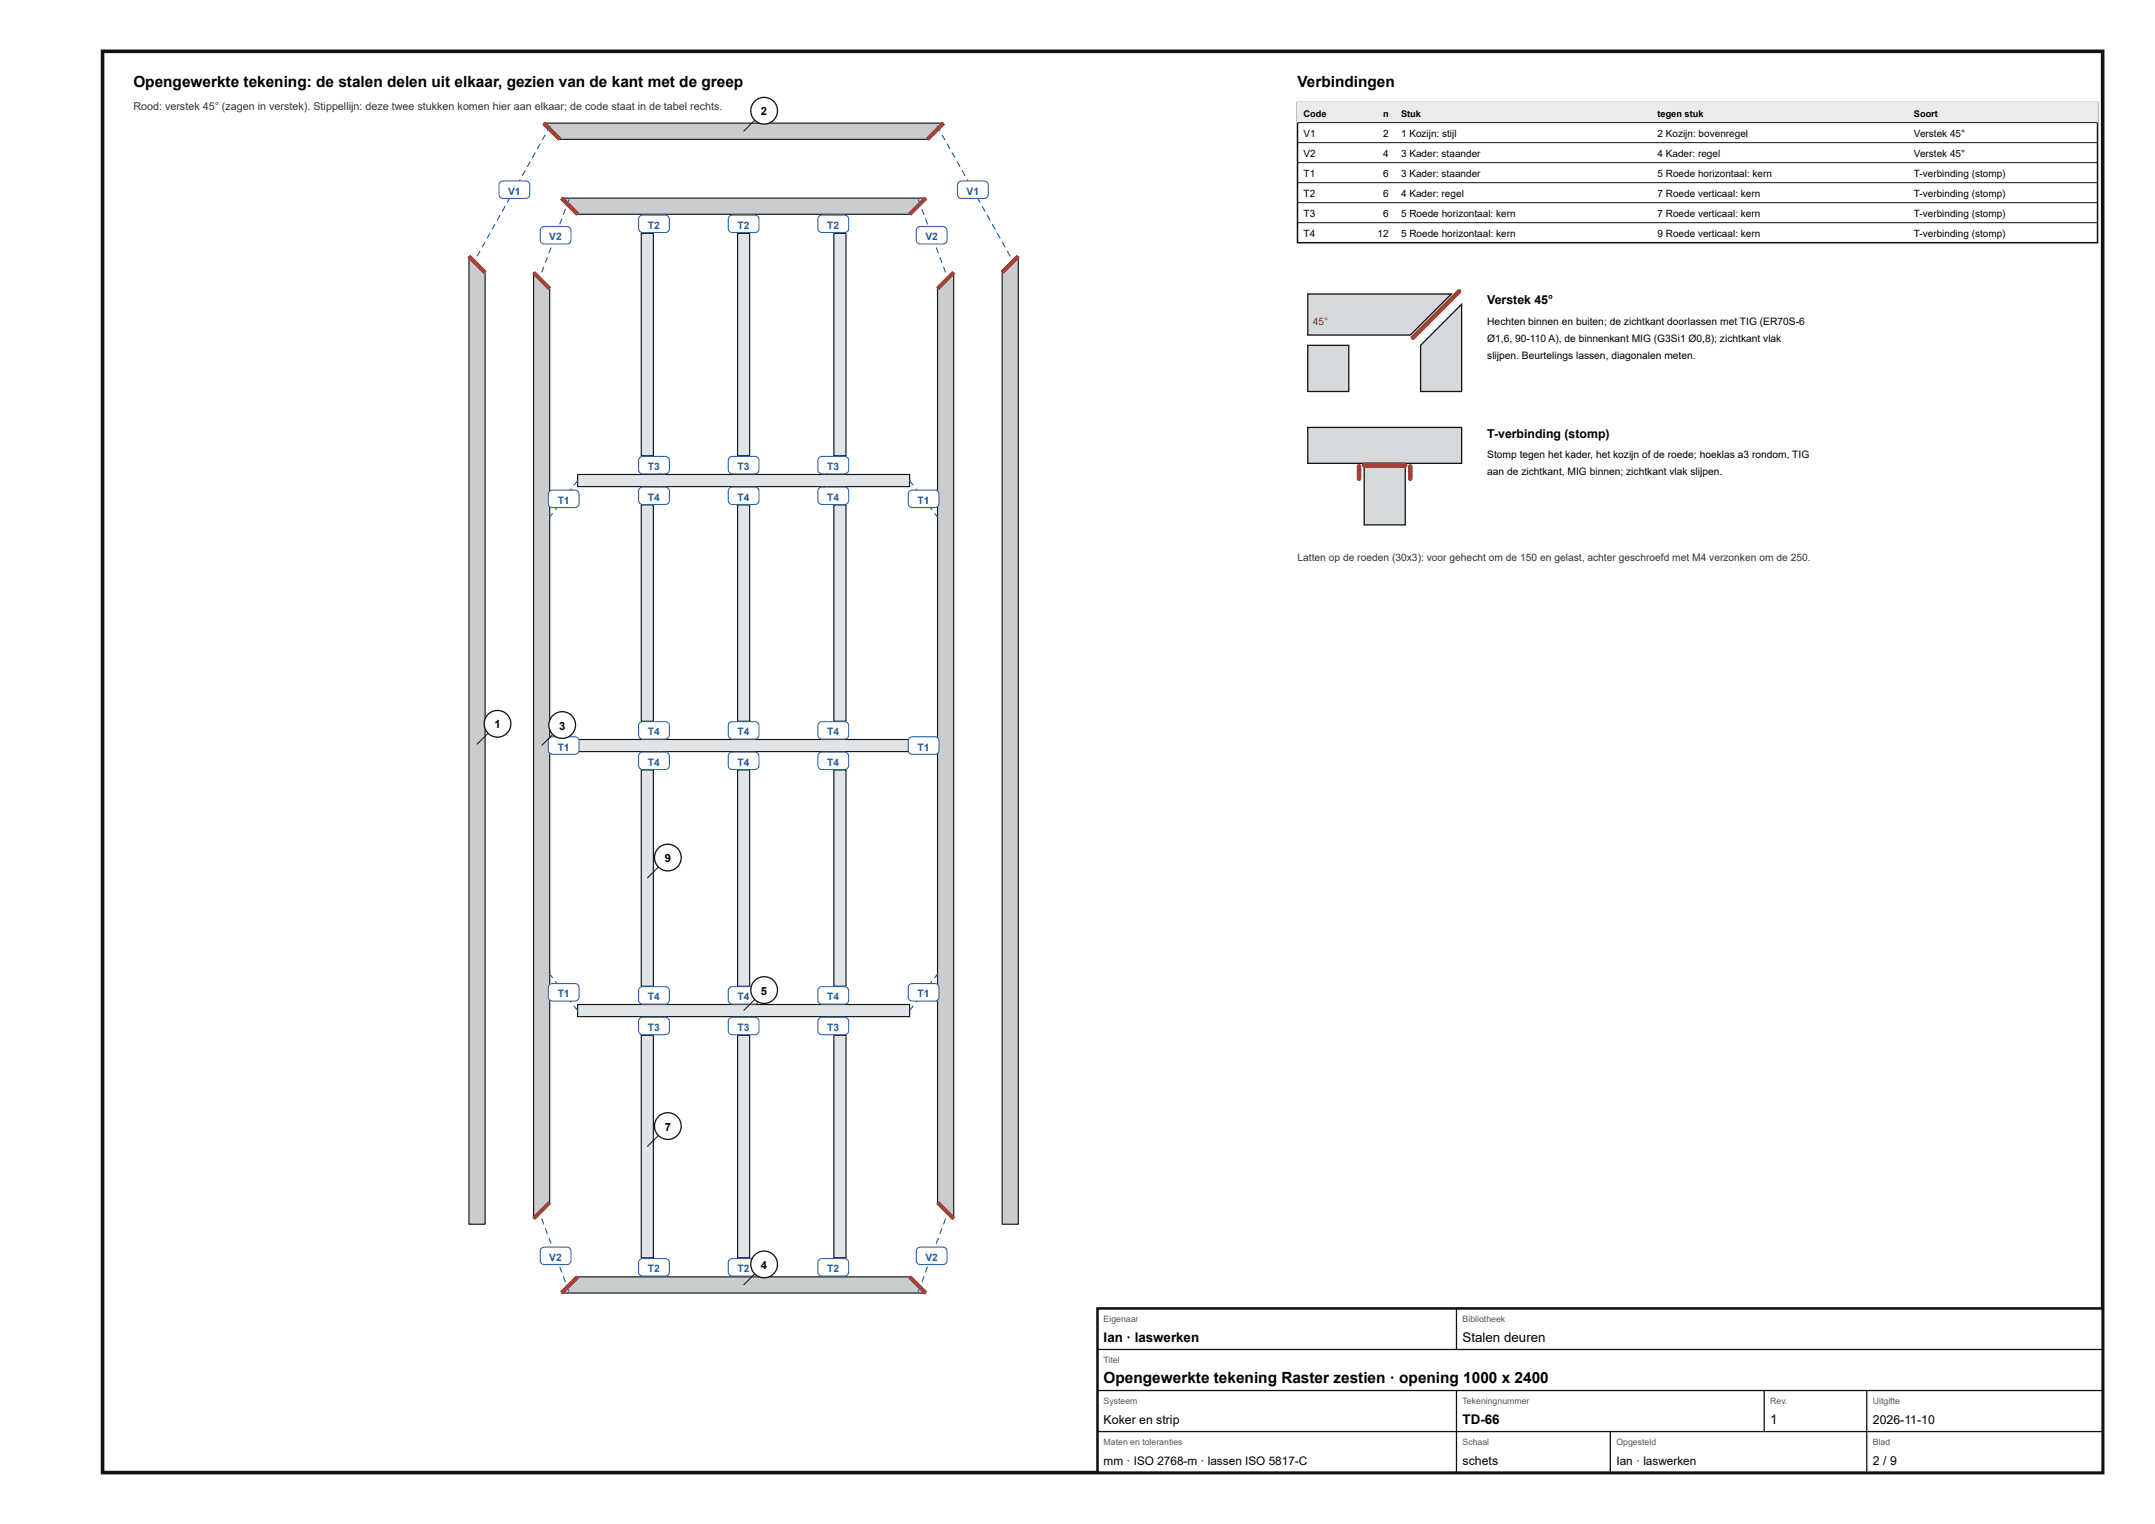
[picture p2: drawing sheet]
<svg xmlns="http://www.w3.org/2000/svg" width="420mm" height="297mm" viewBox="0 0 420 297" stroke-linecap="round" stroke-linejoin="round" font-family="sans-serif">
<path d="M20 10h390v277h-390z" fill="none" stroke="#111" stroke-width=".7" stroke-linecap="butt"/>
<path d="M91.4 50l3.2 3.1v185.5h-3.2z" fill="#c9cdd0"/>
<path d="M91.4 50l3.2 3.1v185.5h-3.2z" fill="none" stroke="#111" stroke-width=".22"/>
<path d="M91.4 50l3.2 3.1" fill="none" stroke="#c0392b" stroke-width=".8" stroke-linecap="butt"/>
<path d="M198.6 50v188.6h-3.2v-185.5z" fill="#c9cdd0"/>
<path d="M198.6 50v188.6h-3.2v-185.5z" fill="none" stroke="#111" stroke-width=".22"/>
<path d="M198.6 50l-3.2 3.1" fill="none" stroke="#c0392b" stroke-width=".8" stroke-linecap="butt"/>
<path d="M106 24h78l-3.2 3.2h-71.6z" fill="#c9cdd0"/>
<path d="M106 24h78l-3.2 3.2h-71.6z" fill="none" stroke="#111" stroke-width=".22"/>
<path d="M106 24l3.2 3.2M184 24l-3.2 3.2" fill="none" stroke="#c0392b" stroke-width=".8" stroke-linecap="butt"/>
<path d="M104 53.1l3.2 3.2v178l-3.2 3.2z" fill="#c9cdd0"/>
<path d="M104 53.1l3.2 3.2v178l-3.2 3.2z" fill="none" stroke="#111" stroke-width=".22"/>
<path d="M104 53.1l3.2 3.2M107.2 234.3l-3.2 3.2" fill="none" stroke="#c0392b" stroke-width=".8" stroke-linecap="butt"/>
<path d="M186 53.1v184.4l-3.2-3.2v-178z" fill="#c9cdd0"/>
<path d="M186 53.1v184.4l-3.2-3.2v-178z" fill="none" stroke="#111" stroke-width=".22"/>
<path d="M186 53.1l-3.2 3.2M182.8 234.3l3.2 3.2" fill="none" stroke="#c0392b" stroke-width=".8" stroke-linecap="butt"/>
<path d="M112.6 248.8h64.8l3.1 3.2h-71z" fill="#c9cdd0"/>
<path d="M112.6 248.8h64.8l3.1 3.2h-71z" fill="none" stroke="#111" stroke-width=".22"/>
<path d="M112.6 248.8l-3.1 3.2M177.4 248.8l3.1 3.2" fill="none" stroke="#c0392b" stroke-width=".8" stroke-linecap="butt"/>
<path d="M109.5 38.6h71l-3.1 3.2h-64.8z" fill="#c9cdd0"/>
<path d="M109.5 38.6h71l-3.1 3.2h-64.8z" fill="none" stroke="#111" stroke-width=".22"/>
<path d="M109.5 38.6l3.1 3.2M180.5 38.6l-3.1 3.2" fill="none" stroke="#c0392b" stroke-width=".8" stroke-linecap="butt"/>
<path d="M112.6 195.8h64.8v2.3h-64.8z" fill="#e2e5e7"/>
<path d="M112.6 195.8h64.8v2.3h-64.8z" fill="none" stroke="#111" stroke-width=".22"/>
<path d="M112.6 144.1h64.8v2.4h-64.8z" fill="#e2e5e7"/>
<path d="M112.6 144.1h64.8v2.4h-64.8z" fill="none" stroke="#111" stroke-width=".22"/>
<path d="M112.6 92.5h64.8v2.3h-64.8z" fill="#e2e5e7"/>
<path d="M112.6 92.5h64.8v2.3h-64.8z" fill="none" stroke="#111" stroke-width=".22"/>
<path d="M125 201.8h2.4v43.3h-2.4z" fill="#e2e5e7"/>
<path d="M125 201.8h2.4v43.3h-2.4z" fill="none" stroke="#111" stroke-width=".22"/>
<path d="M143.8 201.8h2.4v43.3h-2.4z" fill="#e2e5e7"/>
<path d="M143.8 201.8h2.4v43.3h-2.4z" fill="none" stroke="#111" stroke-width=".22"/>
<path d="M162.6 201.8h2.4v43.3h-2.4z" fill="#e2e5e7"/>
<path d="M162.6 201.8h2.4v43.3h-2.4z" fill="none" stroke="#111" stroke-width=".22"/>
<path d="M125 150h2.4v42.2h-2.4z" fill="#e2e5e7"/>
<path d="M125 150h2.4v42.2h-2.4z" fill="none" stroke="#111" stroke-width=".22"/>
<path d="M143.8 150h2.4v42.2h-2.4z" fill="#e2e5e7"/>
<path d="M143.8 150h2.4v42.2h-2.4z" fill="none" stroke="#111" stroke-width=".22"/>
<path d="M162.6 150h2.4v42.2h-2.4z" fill="#e2e5e7"/>
<path d="M162.6 150h2.4v42.2h-2.4z" fill="none" stroke="#111" stroke-width=".22"/>
<path d="M125 98.4h2.4v42.2h-2.4z" fill="#e2e5e7"/>
<path d="M125 98.4h2.4v42.2h-2.4z" fill="none" stroke="#111" stroke-width=".22"/>
<path d="M143.8 98.4h2.4v42.2h-2.4z" fill="#e2e5e7"/>
<path d="M143.8 98.4h2.4v42.2h-2.4z" fill="none" stroke="#111" stroke-width=".22"/>
<path d="M162.6 98.4h2.4v42.2h-2.4z" fill="#e2e5e7"/>
<path d="M162.6 98.4h2.4v42.2h-2.4z" fill="none" stroke="#111" stroke-width=".22"/>
<path d="M125 45.5h2.4v43.3h-2.4z" fill="#e2e5e7"/>
<path d="M125 45.5h2.4v43.3h-2.4z" fill="none" stroke="#111" stroke-width=".22"/>
<path d="M143.8 45.5h2.4v43.3h-2.4z" fill="#e2e5e7"/>
<path d="M143.8 45.5h2.4v43.3h-2.4z" fill="none" stroke="#111" stroke-width=".22"/>
<path d="M162.6 45.5h2.4v43.3h-2.4z" fill="#e2e5e7"/>
<path d="M162.6 45.5h2.4v43.3h-2.4z" fill="none" stroke="#111" stroke-width=".22"/>
<path d="M93.5 48.9l.2 .1-.6 1-.2-.1zM94.5 47.1l.2 .1-.6 1.1-.2-.1zM95.5 45.4l.2 .1-.6 1-.2-.1zM96.4 43.6l.2 .1-.6 1.1-.1-.1zM97.4 41.9l.2 .1-.6 1-.2-.1zM98.4 40.1l.2 .1-.6 1.1-.2-.1zM99.4 38.4l.2 .1-.6 1-.2-.1zM100.4 36.6l.2 .2-.6 1-.2-.1zM101.3 34.9l.2 .1-.6 1.1-.1-.2zM102.3 33.2l.2 .1-.6 1-.2-.1zM103.3 31.4l.2 .1-.6 1.1-.2-.1zM104.3 29.7l.2 .1-.6 1-.2-.1zM105.3 27.9l.1 .1-.5 1.1-.2-.1zM106.2 26.2l.2 .1-.6 1-.2-.1zM107.2 24.4l.2 .1-.6 1.1-.2-.1z" fill="#1f5fa8"/>
<path d="M97.5 35.5l.6-.2h4.4a.8 .8 0 0 1 .8 .8v1.8a.8 .8 0 0 1-.8 .8h-4.4a.8 .8 0 0 1-.8-.8v-2z" fill="#fff"/>
<path d="M97.5 35.5l.6-.2h4.4a.8 .8 0 0 1 .8 .8v1.8a.8 .8 0 0 1-.8 .8h-4.4a.8 .8 0 0 1-.8-.8v-2z" fill="none" stroke="#1f5fa8" stroke-width=".2"/>
<path d="M196.3 49l.2-.1 .6 1-.2 .1zM195.3 47.2l.2-.1 .6 1.1-.2 .1zM194.3 45.5l.2-.1 .6 1-.2 .1zM193.4 43.7l.2-.1 .5 1.1-.1 .1zM192.4 42l.2-.1 .6 1-.2 .1zM191.4 40.2l.2-.1 .6 1.1-.2 .1zM190.4 38.5l.2-.1 .6 1-.2 .1zM189.4 36.8l.2-.2 .6 1.1-.2 .1zM188.5 35l.2-.1 .5 1-.1 .2zM187.5 33.3l.2-.1 .6 1-.2 .1zM186.5 31.5l.2-.1 .6 1.1-.2 .1zM185.5 29.8l.2-.1 .6 1-.2 .1zM184.5 28l.2-.1 .6 1.1-.2 .1zM183.6 26.3l.2-.1 .5 1-.1 .1zM182.6 24.5l.2-.1 .6 1.1-.2 .1z" fill="#1f5fa8"/>
<path d="M186.9 35.5l.6-.2h4.4a.8 .8 0 0 1 .8 .8v1.8a.8 .8 0 0 1-.8 .8h-4.4a.8 .8 0 0 1-.8-.8v-2z" fill="#fff"/>
<path d="M186.9 35.5l.6-.2h4.4a.8 .8 0 0 1 .8 .8v1.8a.8 .8 0 0 1-.8 .8h-4.4a.8 .8 0 0 1-.8-.8v-2z" fill="none" stroke="#1f5fa8" stroke-width=".2"/>
<path d="M105.5 237.5h.2l.4 1.1-.2 .1zM106.2 239.4l.2-.1 .4 1.2h-.2zM106.9 241.3l.2-.1 .4 1.1-.2 .1zM107.6 243.2l.2-.1 .4 1.1-.2 .1zM108.3 245h.2l.4 1.1-.2 .1zM109 246.9l.2-.1 .5 1.1-.3 .1zM109.7 248.8l.2-.1 .5 1.1-.3 .1zM110.4 250.6h.2l.5 1.1-.3 .1z" fill="#1f5fa8"/>
<path d="M105.6 243.3l.5-.3h4.4a.8 .8 0 0 1 .8 .8v1.8a.8 .8 0 0 1-.8 .8h-4.4a.8 .8 0 0 1-.8-.8l.1-1.9z" fill="#fff"/>
<path d="M105.6 243.3l.5-.3h4.4a.8 .8 0 0 1 .8 .8v1.8a.8 .8 0 0 1-.8 .8h-4.4a.8 .8 0 0 1-.8-.8l.1-1.9z" fill="none" stroke="#1f5fa8" stroke-width=".2"/>
<path d="M105.9 51.9l.2 .1-.4 1.1h-.2zM106.6 50.1h.2l-.4 1.2-.2-.1zM107.3 48.2l.2 .1-.4 1.1-.2-.1zM108 46.3l.2 .1-.4 1.1-.2-.1zM108.7 44.4l.3 .1-.5 1.1h-.2zM109.4 42.6l.3 .1-.5 1.1-.2-.1zM110.1 40.7l.3 .1-.5 1.1-.2-.1zM110.9 38.8l.2 .1-.5 1.1h-.2z" fill="#1f5fa8"/>
<path d="M105.6 44.4l.5-.2h4.4a.8 .8 0 0 1 .8 .8v1.8a.8 .8 0 0 1-.8 .8h-4.4a.8 .8 0 0 1-.8-.8l.1-2z" fill="#fff"/>
<path d="M105.6 44.4l.5-.2h4.4a.8 .8 0 0 1 .8 .8v1.8a.8 .8 0 0 1-.8 .8h-4.4a.8 .8 0 0 1-.8-.8l.1-2z" fill="none" stroke="#1f5fa8" stroke-width=".2"/>
<path d="M184.3 237.5h.2l-.4 1.2-.2-.1zM183.6 239.3l.2 .1-.4 1.1h-.2zM182.9 241.2l.2 .1-.4 1.1-.2-.1zM182.2 243.1l.2 .1-.4 1.1-.2-.1zM181.5 245h.2l-.4 1.2-.3-.1zM180.8 246.8l.2 .1-.4 1.1-.3-.1zM180.1 248.7l.2 .1-.4 1.1-.3-.1zM179.4 250.6h.2l-.4 1.2-.3-.1z" fill="#1f5fa8"/>
<path d="M178.9 243.3l.6-.3h4.4a.8 .8 0 0 1 .8 .8v1.8a.8 .8 0 0 1-.8 .8h-4.4a.8 .8 0 0 1-.8-.8v-1.9z" fill="#fff"/>
<path d="M178.9 243.3l.6-.3h4.4a.8 .8 0 0 1 .8 .8v1.8a.8 .8 0 0 1-.8 .8h-4.4a.8 .8 0 0 1-.8-.8v-1.9z" fill="none" stroke="#1f5fa8" stroke-width=".2"/>
<path d="M183.9 52l.2-.1 .4 1.2h-.2zM183.2 50.1h.2l.4 1.1-.2 .1zM182.5 48.3l.2-.1 .4 1.1-.2 .1zM181.7 46.4l.3-.1 .4 1.1-.2 .1zM181 44.5l.3-.1 .4 1.2h-.2zM180.3 42.7l.3-.1 .4 1.1-.2 .1zM179.6 40.8l.2-.1 .5 1.1-.2 .1zM178.9 38.9l.2-.1 .5 1.2h-.2z" fill="#1f5fa8"/>
<path d="M178.9 44.4l.6-.2h4.4a.8 .8 0 0 1 .8 .8v1.8a.8 .8 0 0 1-.8 .8h-4.4a.8 .8 0 0 1-.8-.8v-2z" fill="#fff"/>
<path d="M178.9 44.4l.6-.2h4.4a.8 .8 0 0 1 .8 .8v1.8a.8 .8 0 0 1-.8 .8h-4.4a.8 .8 0 0 1-.8-.8v-2z" fill="none" stroke="#1f5fa8" stroke-width=".2"/>
<path d="M111.8 196.1l.2-.2 .7 1-.2 .1zM110.6 194.5l.2-.2 .7 1-.2 .1zM109.4 192.9l.2-.1 .7 .9-.2 .1zM108.2 191.3l.1-.1 .8 .9-.2 .1zM107.1 189.9l.2-.1 .6 .7-.2 .2z" fill="#1f5fa8"/>
<path d="M107.1 191.9l.6-.2h4.4a.8 .8 0 0 1 .8 .8v1.8a.8 .8 0 0 1-.8 .8h-4.4a.8 .8 0 0 1-.8-.8v-2z" fill="#fff"/>
<path d="M107.1 191.9l.6-.2h4.4a.8 .8 0 0 1 .8 .8v1.8a.8 .8 0 0 1-.8 .8h-4.4a.8 .8 0 0 1-.8-.8v-2z" fill="none" stroke="#1f5fa8" stroke-width=".2"/>
<path d="M178 195.9l.2 .2-.7 .9-.2-.1zM179.2 194.3l.2 .2-.7 .9-.2-.1zM180.4 192.8l.2 .1-.7 .9-.2-.1zM181.7 191.2l.1 .1-.7 .9-.2-.1zM182.7 189.8l.2 .1-.6 .8-.2-.2z" fill="#1f5fa8"/>
<path d="M177.3 191.9l.6-.2h4.4a.8 .8 0 0 1 .8 .8v1.8a.8 .8 0 0 1-.8 .8h-4.4a.8 .8 0 0 1-.8-.8v-2z" fill="#fff"/>
<path d="M177.3 191.9l.6-.2h4.4a.8 .8 0 0 1 .8 .8v1.8a.8 .8 0 0 1-.8 .8h-4.4a.8 .8 0 0 1-.8-.8v-2z" fill="none" stroke="#1f5fa8" stroke-width=".2"/>
<path d="M111.4 145.2h1.2v.2h-1.2zM109.4 145.2h1.2v.2h-1.2zM107.4 145.2h1.2v.2h-1.2z" fill="#1f5fa8"/>
<path d="M107.1 143.8l.6-.2h4.4a.8 .8 0 0 1 .8 .8v1.8a.8 .8 0 0 1-.8 .8h-4.4a.8 .8 0 0 1-.8-.8v-2z" fill="#fff"/>
<path d="M107.1 143.8l.6-.2h4.4a.8 .8 0 0 1 .8 .8v1.8a.8 .8 0 0 1-.8 .8h-4.4a.8 .8 0 0 1-.8-.8v-2z" fill="none" stroke="#1f5fa8" stroke-width=".2"/>
<path d="M177.4 145.2h1.2v.2h-1.2zM179.4 145.2h1.2v.2h-1.2zM181.4 145.2h1.2v.2h-1.2z" fill="#1f5fa8"/>
<path d="M177.3 143.8l.6-.2h4.4a.8 .8 0 0 1 .8 .8v1.8a.8 .8 0 0 1-.8 .8h-4.4a.8 .8 0 0 1-.8-.8v-2z" fill="#fff"/>
<path d="M177.3 143.8l.6-.2h4.4a.8 .8 0 0 1 .8 .8v1.8a.8 .8 0 0 1-.8 .8h-4.4a.8 .8 0 0 1-.8-.8v-2z" fill="none" stroke="#1f5fa8" stroke-width=".2"/>
<path d="M112.5 93.6l.2 .1-.7 1-.2-.2zM111.3 95.2l.2 .1-.7 1-.2-.2zM110.1 96.8l.2 .1-.7 1-.2-.2zM108.9 98.4l.2 .1-.8 .9-.1-.1zM107.7 99.9l.2 .2-.6 .7-.2-.1z" fill="#1f5fa8"/>
<path d="M107.1 95.8l.6-.3h4.4a.8 .8 0 0 1 .8 .8v1.8a.8 .8 0 0 1-.8 .8h-4.4a.8 .8 0 0 1-.8-.8v-1.9z" fill="#fff"/>
<path d="M107.1 95.8l.6-.3h4.4a.8 .8 0 0 1 .8 .8v1.8a.8 .8 0 0 1-.8 .8h-4.4a.8 .8 0 0 1-.8-.8v-1.9z" fill="none" stroke="#1f5fa8" stroke-width=".2"/>
<path d="M177.3 93.7l.2-.1 .7 .9-.2 .2zM178.5 95.3l.2-.1 .7 .9-.2 .2zM179.7 96.9l.2-.1 .7 .9-.2 .2zM180.9 98.5l.2-.1 .7 .9-.1 .1zM182.1 100.1l.2-.2 .6 .8-.2 .1z" fill="#1f5fa8"/>
<path d="M177.3 95.8l.6-.3h4.4a.8 .8 0 0 1 .8 .8v1.8a.8 .8 0 0 1-.8 .8h-4.4a.8 .8 0 0 1-.8-.8v-1.9z" fill="#fff"/>
<path d="M177.3 95.8l.6-.3h4.4a.8 .8 0 0 1 .8 .8v1.8a.8 .8 0 0 1-.8 .8h-4.4a.8 .8 0 0 1-.8-.8v-1.9z" fill="none" stroke="#1f5fa8" stroke-width=".2"/>
<path d="M126.1 245.2l.2-.1 .7 1-.2 .1zM127.3 246.8l.2-.1 .6 1-.1 .1zM128.4 248.5l.2-.2 .3 .5-.2 .1z" fill="#1f5fa8"/>
<path d="M124.8 245.5l.5-.2h4.4a.8 .8 0 0 1 .8 .8v1.8a.8 .8 0 0 1-.8 .8h-4.4a.8 .8 0 0 1-.8-.8v-2z" fill="#fff"/>
<path d="M124.8 245.5l.5-.2h4.4a.8 .8 0 0 1 .8 .8v1.8a.8 .8 0 0 1-.8 .8h-4.4a.8 .8 0 0 1-.8-.8v-2z" fill="none" stroke="#1f5fa8" stroke-width=".2"/>
<path d="M126.8 200.7l.2 .2-.7 1-.2-.2zM128 199.1l.2 .1-.7 1-.2-.1zM128.7 198.1l.2 .1-.3 .4-.2-.1z" fill="#1f5fa8"/>
<path d="M124.8 198.5l.5-.2h4.4a.8 .8 0 0 1 .8 .8v1.8a.8 .8 0 0 1-.8 .8h-4.4a.8 .8 0 0 1-.8-.8v-2z" fill="#fff"/>
<path d="M124.8 198.5l.5-.2h4.4a.8 .8 0 0 1 .8 .8v1.8a.8 .8 0 0 1-.8 .8h-4.4a.8 .8 0 0 1-.8-.8v-2z" fill="none" stroke="#1f5fa8" stroke-width=".2"/>
<path d="M144.9 245.1h.2v1.2h-.2zM144.9 247.1h.2v1.2h-.2z" fill="#1f5fa8"/>
<path d="M142.2 245.5l.6-.2h4.4a.8 .8 0 0 1 .8 .8v1.8a.8 .8 0 0 1-.8 .8h-4.4a.8 .8 0 0 1-.8-.8v-2z" fill="#fff"/>
<path d="M142.2 245.5l.6-.2h4.4a.8 .8 0 0 1 .8 .8v1.8a.8 .8 0 0 1-.8 .8h-4.4a.8 .8 0 0 1-.8-.8v-2z" fill="none" stroke="#1f5fa8" stroke-width=".2"/>
<path d="M144.9 200.6h.2v1.2h-.2zM144.9 198.6h.2v1.2h-.2z" fill="#1f5fa8"/>
<path d="M142.2 198.5l.6-.2h4.4a.8 .8 0 0 1 .8 .8v1.8a.8 .8 0 0 1-.8 .8h-4.4a.8 .8 0 0 1-.8-.8v-2z" fill="#fff"/>
<path d="M142.2 198.5l.6-.2h4.4a.8 .8 0 0 1 .8 .8v1.8a.8 .8 0 0 1-.8 .8h-4.4a.8 .8 0 0 1-.8-.8v-2z" fill="none" stroke="#1f5fa8" stroke-width=".2"/>
<path d="M163.7 245.1l.2 .1-.7 1-.2-.1zM162.5 246.7l.2 .1-.7 1-.1-.1zM161.4 248.3l.2 .2-.3 .4-.2-.1z" fill="#1f5fa8"/>
<path d="M159.7 245.5l.6-.2h4.4a.8 .8 0 0 1 .8 .8v1.8a.8 .8 0 0 1-.8 .8h-4.4a.8 .8 0 0 1-.8-.8v-2z" fill="#fff"/>
<path d="M159.7 245.5l.6-.2h4.4a.8 .8 0 0 1 .8 .8v1.8a.8 .8 0 0 1-.8 .8h-4.4a.8 .8 0 0 1-.8-.8v-2z" fill="none" stroke="#1f5fa8" stroke-width=".2"/>
<path d="M163 200.9l.2-.2 .7 1-.2 .2zM161.8 199.2l.2-.1 .7 1-.2 .1zM161.1 198.2l.2-.1 .3 .4-.2 .1z" fill="#1f5fa8"/>
<path d="M159.7 198.5l.6-.2h4.4a.8 .8 0 0 1 .8 .8v1.8a.8 .8 0 0 1-.8 .8h-4.4a.8 .8 0 0 1-.8-.8v-2z" fill="#fff"/>
<path d="M159.7 198.5l.6-.2h4.4a.8 .8 0 0 1 .8 .8v1.8a.8 .8 0 0 1-.8 .8h-4.4a.8 .8 0 0 1-.8-.8v-2z" fill="none" stroke="#1f5fa8" stroke-width=".2"/>
<path d="M126.1 192.3l.2-.2 .7 1-.2 .1zM127.3 193.9l.2-.1 .7 .9-.2 .2zM128.5 195.5l.2-.1 .2 .3-.2 .1z" fill="#1f5fa8"/>
<path d="M124.8 192.5l.5-.2h4.4a.8 .8 0 0 1 .8 .8v1.8a.8 .8 0 0 1-.8 .8h-4.4a.8 .8 0 0 1-.8-.8v-2z" fill="#fff"/>
<path d="M124.8 192.5l.5-.2h4.4a.8 .8 0 0 1 .8 .8v1.8a.8 .8 0 0 1-.8 .8h-4.4a.8 .8 0 0 1-.8-.8v-2z" fill="none" stroke="#1f5fa8" stroke-width=".2"/>
<path d="M126.8 149l.2 .1-.7 1-.2-.1zM128 147.4l.2 .1-.7 1-.2-.1zM128.7 146.4l.2 .1-.2 .4-.2-.2z" fill="#1f5fa8"/>
<path d="M124.8 146.8l.5-.2h4.4a.8 .8 0 0 1 .8 .8v1.8a.8 .8 0 0 1-.8 .8h-4.4a.8 .8 0 0 1-.8-.8v-2z" fill="#fff"/>
<path d="M124.8 146.8l.5-.2h4.4a.8 .8 0 0 1 .8 .8v1.8a.8 .8 0 0 1-.8 .8h-4.4a.8 .8 0 0 1-.8-.8v-2z" fill="none" stroke="#1f5fa8" stroke-width=".2"/>
<path d="M144.9 192.2h.2v1.2h-.2zM144.9 194.2h.2v1.2h-.2z" fill="#1f5fa8"/>
<path d="M142.2 192.5l.6-.2h4.4a.8 .8 0 0 1 .8 .8v1.8a.8 .8 0 0 1-.8 .8h-4.4a.8 .8 0 0 1-.8-.8v-2z" fill="#fff"/>
<path d="M142.2 192.5l.6-.2h4.4a.8 .8 0 0 1 .8 .8v1.8a.8 .8 0 0 1-.8 .8h-4.4a.8 .8 0 0 1-.8-.8v-2z" fill="none" stroke="#1f5fa8" stroke-width=".2"/>
<path d="M144.9 148.8h.2v1.2h-.2zM144.9 146.8h.2v1.2h-.2z" fill="#1f5fa8"/>
<path d="M142.2 146.8l.6-.2h4.4a.8 .8 0 0 1 .8 .8v1.8a.8 .8 0 0 1-.8 .8h-4.4a.8 .8 0 0 1-.8-.8v-2z" fill="#fff"/>
<path d="M142.2 146.8l.6-.2h4.4a.8 .8 0 0 1 .8 .8v1.8a.8 .8 0 0 1-.8 .8h-4.4a.8 .8 0 0 1-.8-.8v-2z" fill="none" stroke="#1f5fa8" stroke-width=".2"/>
<path d="M163.7 192.1l.2 .2-.7 .9-.2-.1zM162.5 193.8l.2 .1-.7 1-.2-.2zM161.3 195.4l.2 .1-.2 .3-.2-.1z" fill="#1f5fa8"/>
<path d="M159.7 192.5l.6-.2h4.4a.8 .8 0 0 1 .8 .8v1.8a.8 .8 0 0 1-.8 .8h-4.4a.8 .8 0 0 1-.8-.8v-2z" fill="#fff"/>
<path d="M159.7 192.5l.6-.2h4.4a.8 .8 0 0 1 .8 .8v1.8a.8 .8 0 0 1-.8 .8h-4.4a.8 .8 0 0 1-.8-.8v-2z" fill="none" stroke="#1f5fa8" stroke-width=".2"/>
<path d="M163 149.1l.2-.1 .7 1-.2 .1zM161.8 147.5l.2-.1 .7 1-.2 .1zM161.1 146.5l.2-.1 .2 .3-.2 .2z" fill="#1f5fa8"/>
<path d="M159.7 146.8l.6-.2h4.4a.8 .8 0 0 1 .8 .8v1.8a.8 .8 0 0 1-.8 .8h-4.4a.8 .8 0 0 1-.8-.8v-2z" fill="#fff"/>
<path d="M159.7 146.8l.6-.2h4.4a.8 .8 0 0 1 .8 .8v1.8a.8 .8 0 0 1-.8 .8h-4.4a.8 .8 0 0 1-.8-.8v-2z" fill="none" stroke="#1f5fa8" stroke-width=".2"/>
<path d="M126.1 140.6l.2-.1 .7 1-.2 .1zM127.3 142.2l.2-.1 .7 1-.2 .1zM128.5 143.9l.2-.2 .2 .4-.2 .1z" fill="#1f5fa8"/>
<path d="M124.8 140.9l.5-.3h4.4a.8 .8 0 0 1 .8 .8v1.8a.8 .8 0 0 1-.8 .8h-4.4a.8 .8 0 0 1-.8-.8v-1.9z" fill="#fff"/>
<path d="M124.8 140.9l.5-.3h4.4a.8 .8 0 0 1 .8 .8v1.8a.8 .8 0 0 1-.8 .8h-4.4a.8 .8 0 0 1-.8-.8v-1.9z" fill="none" stroke="#1f5fa8" stroke-width=".2"/>
<path d="M126.8 97.4l.2 .1-.7 1-.2-.2zM128 95.7l.2 .2-.7 .9-.2-.1zM128.7 94.8l.2 .1-.2 .3-.2-.1z" fill="#1f5fa8"/>
<path d="M124.8 95.2l.5-.3h4.4a.8 .8 0 0 1 .8 .8v1.8a.8 .8 0 0 1-.8 .8h-4.4a.8 .8 0 0 1-.8-.8v-1.9z" fill="#fff"/>
<path d="M124.8 95.2l.5-.3h4.4a.8 .8 0 0 1 .8 .8v1.8a.8 .8 0 0 1-.8 .8h-4.4a.8 .8 0 0 1-.8-.8v-1.9z" fill="none" stroke="#1f5fa8" stroke-width=".2"/>
<path d="M144.9 140.6h.2v1.2h-.2zM144.9 142.6h.2v1.2h-.2z" fill="#1f5fa8"/>
<path d="M142.2 140.9l.6-.3h4.4a.8 .8 0 0 1 .8 .8v1.8a.8 .8 0 0 1-.8 .8h-4.4a.8 .8 0 0 1-.8-.8v-1.9z" fill="#fff"/>
<path d="M142.2 140.9l.6-.3h4.4a.8 .8 0 0 1 .8 .8v1.8a.8 .8 0 0 1-.8 .8h-4.4a.8 .8 0 0 1-.8-.8v-1.9z" fill="none" stroke="#1f5fa8" stroke-width=".2"/>
<path d="M144.9 97.2h.2v1.2h-.2zM144.9 95.2h.2v1.2h-.2z" fill="#1f5fa8"/>
<path d="M142.2 95.2l.6-.3h4.4a.8 .8 0 0 1 .8 .8v1.8a.8 .8 0 0 1-.8 .8h-4.4a.8 .8 0 0 1-.8-.8v-1.9z" fill="#fff"/>
<path d="M142.2 95.2l.6-.3h4.4a.8 .8 0 0 1 .8 .8v1.8a.8 .8 0 0 1-.8 .8h-4.4a.8 .8 0 0 1-.8-.8v-1.9z" fill="none" stroke="#1f5fa8" stroke-width=".2"/>
<path d="M163.7 140.5l.2 .1-.7 1-.2-.1zM162.5 142.1l.2 .1-.7 1-.2-.1zM161.3 143.7l.2 .2-.2 .3-.2-.1z" fill="#1f5fa8"/>
<path d="M159.7 140.9l.6-.3h4.4a.8 .8 0 0 1 .8 .8v1.8a.8 .8 0 0 1-.8 .8h-4.4a.8 .8 0 0 1-.8-.8v-1.9z" fill="#fff"/>
<path d="M159.7 140.9l.6-.3h4.4a.8 .8 0 0 1 .8 .8v1.8a.8 .8 0 0 1-.8 .8h-4.4a.8 .8 0 0 1-.8-.8v-1.9z" fill="none" stroke="#1f5fa8" stroke-width=".2"/>
<path d="M163 97.5l.2-.1 .7 .9-.2 .2zM161.8 95.9l.2-.2 .7 1-.2 .1zM161.1 94.9l.2-.1 .2 .3-.2 .1z" fill="#1f5fa8"/>
<path d="M159.7 95.2l.6-.3h4.4a.8 .8 0 0 1 .8 .8v1.8a.8 .8 0 0 1-.8 .8h-4.4a.8 .8 0 0 1-.8-.8v-1.9z" fill="#fff"/>
<path d="M159.7 95.2l.6-.3h4.4a.8 .8 0 0 1 .8 .8v1.8a.8 .8 0 0 1-.8 .8h-4.4a.8 .8 0 0 1-.8-.8v-1.9z" fill="none" stroke="#1f5fa8" stroke-width=".2"/>
<path d="M126.1 88.9l.2-.1 .7 .9-.2 .2zM127.3 90.5l.2-.1 .7 1-.2 .1zM128.4 92.1l.2-.1 .3 .4-.2 .1z" fill="#1f5fa8"/>
<path d="M124.8 89.2l.5-.3h4.4a.8 .8 0 0 1 .8 .8v1.8a.8 .8 0 0 1-.8 .8h-4.4a.8 .8 0 0 1-.8-.8v-1.9z" fill="#fff"/>
<path d="M124.8 89.2l.5-.3h4.4a.8 .8 0 0 1 .8 .8v1.8a.8 .8 0 0 1-.8 .8h-4.4a.8 .8 0 0 1-.8-.8v-1.9z" fill="none" stroke="#1f5fa8" stroke-width=".2"/>
<path d="M126.8 44.4l.2 .2-.7 .9-.2-.1zM128 42.8l.1 .1-.6 1-.2-.1zM128.7 41.7l.2 .1-.3 .5-.2-.2z" fill="#1f5fa8"/>
<path d="M124.8 42.2l.5-.3h4.4a.8 .8 0 0 1 .8 .8v1.8a.8 .8 0 0 1-.8 .8h-4.4a.8 .8 0 0 1-.8-.8v-1.9z" fill="#fff"/>
<path d="M124.8 42.2l.5-.3h4.4a.8 .8 0 0 1 .8 .8v1.8a.8 .8 0 0 1-.8 .8h-4.4a.8 .8 0 0 1-.8-.8v-1.9z" fill="none" stroke="#1f5fa8" stroke-width=".2"/>
<path d="M144.9 88.8h.2v1.2h-.2zM144.9 90.8h.2v1.2h-.2z" fill="#1f5fa8"/>
<path d="M142.2 89.2l.6-.3h4.4a.8 .8 0 0 1 .8 .8v1.8a.8 .8 0 0 1-.8 .8h-4.4a.8 .8 0 0 1-.8-.8v-1.9z" fill="#fff"/>
<path d="M142.2 89.2l.6-.3h4.4a.8 .8 0 0 1 .8 .8v1.8a.8 .8 0 0 1-.8 .8h-4.4a.8 .8 0 0 1-.8-.8v-1.9z" fill="none" stroke="#1f5fa8" stroke-width=".2"/>
<path d="M144.9 44.3h.2v1.2h-.2zM144.9 42.3h.2v1.2h-.2z" fill="#1f5fa8"/>
<path d="M142.2 42.2l.6-.3h4.4a.8 .8 0 0 1 .8 .8v1.8a.8 .8 0 0 1-.8 .8h-4.4a.8 .8 0 0 1-.8-.8v-1.9z" fill="#fff"/>
<path d="M142.2 42.2l.6-.3h4.4a.8 .8 0 0 1 .8 .8v1.8a.8 .8 0 0 1-.8 .8h-4.4a.8 .8 0 0 1-.8-.8v-1.9z" fill="none" stroke="#1f5fa8" stroke-width=".2"/>
<path d="M163.7 88.8l.2 .1-.7 1-.2-.2zM162.5 90.4l.2 .1-.7 1-.2-.1zM161.4 92l.2 .1-.3 .4-.2-.1z" fill="#1f5fa8"/>
<path d="M159.7 89.2l.6-.3h4.4a.8 .8 0 0 1 .8 .8v1.8a.8 .8 0 0 1-.8 .8h-4.4a.8 .8 0 0 1-.8-.8v-1.9z" fill="#fff"/>
<path d="M159.7 89.2l.6-.3h4.4a.8 .8 0 0 1 .8 .8v1.8a.8 .8 0 0 1-.8 .8h-4.4a.8 .8 0 0 1-.8-.8v-1.9z" fill="none" stroke="#1f5fa8" stroke-width=".2"/>
<path d="M163 44.6l.2-.2 .7 1-.2 .1zM161.9 42.9l.1-.1 .7 1-.2 .1zM161.1 41.8l.2-.1 .3 .4-.2 .2z" fill="#1f5fa8"/>
<path d="M159.7 42.2l.6-.3h4.4a.8 .8 0 0 1 .8 .8v1.8a.8 .8 0 0 1-.8 .8h-4.4a.8 .8 0 0 1-.8-.8v-1.9z" fill="#fff"/>
<path d="M159.7 42.2l.6-.3h4.4a.8 .8 0 0 1 .8 .8v1.8a.8 .8 0 0 1-.8 .8h-4.4a.8 .8 0 0 1-.8-.8v-1.9z" fill="none" stroke="#1f5fa8" stroke-width=".2"/>
<path d="M95.2 142.9l-2.2 2.2" fill="none" stroke="#111" stroke-width=".19"/>
<circle cx="97" cy="141.1" r="2.6" fill="#fff"/>
<circle cx="97" cy="141.1" r="2.6" fill="none" stroke="#111" stroke-width=".25"/>
<path d="M147.2 23.4l-2.2 2.2" fill="none" stroke="#111" stroke-width=".19"/>
<circle cx="149" cy="21.6" r="2.6" fill="#fff"/>
<circle cx="149" cy="21.6" r="2.6" fill="none" stroke="#111" stroke-width=".25"/>
<path d="M107.8 143.1l-2.2 2.2" fill="none" stroke="#111" stroke-width=".19"/>
<circle cx="109.6" cy="141.3" r="2.6" fill="#fff"/>
<circle cx="109.6" cy="141.3" r="2.6" fill="none" stroke="#111" stroke-width=".25"/>
<path d="M147.2 248.2l-2.2 2.2" fill="none" stroke="#111" stroke-width=".19"/>
<circle cx="149" cy="246.4" r="2.6" fill="#fff"/>
<circle cx="149" cy="246.4" r="2.6" fill="none" stroke="#111" stroke-width=".25"/>
<path d="M147.2 194.7l-2.2 2.2" fill="none" stroke="#111" stroke-width=".19"/>
<circle cx="149" cy="192.9" r="2.6" fill="#fff"/>
<circle cx="149" cy="192.9" r="2.6" fill="none" stroke="#111" stroke-width=".25"/>
<path d="M128.4 221.3l-2.2 2.2" fill="none" stroke="#111" stroke-width=".19"/>
<circle cx="130.2" cy="219.5" r="2.6" fill="#fff"/>
<circle cx="130.2" cy="219.5" r="2.6" fill="none" stroke="#111" stroke-width=".25"/>
<path d="M128.4 168.9l-2.2 2.2" fill="none" stroke="#111" stroke-width=".19"/>
<circle cx="130.2" cy="167.1" r="2.6" fill="#fff"/>
<circle cx="130.2" cy="167.1" r="2.6" fill="none" stroke="#111" stroke-width=".25"/>
<path d="M253 20h156v27.3h-156z" fill="none" stroke="#111" stroke-width=".3"/>
<path d="M253 20h156v3.9h-156z" fill="#e9ecee"/>
<path d="M253 23.9h156M253 27.8h156M253 31.7h156M253 35.6h156M253 39.5h156M253 43.4h156" fill="none" stroke="#111" stroke-width=".19"/>
<path d="M255 57.3h28l-8 8h-20z" fill="#d7dadc"/>
<path d="M255 57.3h28l-8 8h-20z" fill="none" stroke="#111" stroke-width=".25"/>
<path d="M255 67.3h8v9h-8z" fill="#d7dadc"/>
<path d="M255 67.3h8v9h-8z" fill="none" stroke="#111" stroke-width=".25"/>
<path d="M285 59.3v17h-8v-9z" fill="#d7dadc"/>
<path d="M285 59.3v17h-8v-9z" fill="none" stroke="#111" stroke-width=".25"/>
<path d="M284.5 56.8l-9 9" fill="none" stroke="#c0392b" stroke-width=".9"/>
<path d="M255 83.3h30v7h-30z" fill="#d7dadc"/>
<path d="M255 83.3h30v7h-30z" fill="none" stroke="#111" stroke-width=".25"/>
<path d="M266 90.3h8v12h-8z" fill="#d7dadc"/>
<path d="M266 90.3h8v12h-8z" fill="none" stroke="#111" stroke-width=".25"/>
<path d="M265 90.9v2.4M266 90.7h8M275 90.9v2.4" fill="none" stroke="#c0392b" stroke-width=".9"/>
<path d="M214 255h196v32h-196z" fill="#fff"/>
<path d="M214 255h196v32h-196z" fill="none" stroke="#111" stroke-width=".5"/>
<path d="M284 255v8M214 263h196M214 271h196M214 279h196M284 271v16M314 279v8M344 271v8M364 271v16" fill="none" stroke="#111" stroke-width=".25"/>
<g font-size="3">
<text x="26" y="17">Opengewerkte tekening: de stalen delen uit elkaar, gezien van de kant met de greep</text>
<text x="253" y="17">Verbindingen</text>
<text x="215.2" y="269.6">Opengewerkte tekening Raster zestien · opening 1000 x 2400</text>
</g>
<g font-size="2.6">
<text x="215.2" y="261.6">Ian · laswerken</text>
<text x="285.2" y="261.6">Stalen deuren</text>
<text x="285.2" y="277.6">TD-66</text>
<text x="345.2" y="277.6">1</text>
</g>
<g font-size="2.4">
<text x="290" y="59.3">Verstek 45°</text>
<text x="290" y="85.3">T-verbinding (stomp)</text>
<text x="215.2" y="277.6">Koker en strip</text>
<text x="365.2" y="277.6">2026-11-10</text>
<text x="285.2" y="285.6">schets</text>
<text x="365.2" y="285.6">2 / 9</text>
</g>
<g font-size="2.3">
<text x="215.2" y="285.6">mm · ISO 2768-m · lassen ISO 5817-C</text>
<text x="315.2" y="285.6">Ian · laswerken</text>
</g>
<g font-size="2.2">
<text x="148.4" y="22.5">2</text>
<text x="96.4" y="142">1</text>
<text x="109" y="142.2">3</text>
<text x="129.6" y="168">9</text>
<text x="148.4" y="193.8">5</text>
<text x="129.6" y="220.4">7</text>
<text x="148.4" y="247.3">4</text>
</g>
<text font-size="2.1" fill="#333" x="26" y="21.5">Rood: verstek 45° (zagen in verstek). Stippellijn: deze twee stukken komen hier aan elkaar; de code staat in de tabel rechts.</text>
<g font-size="2" fill="#1f5fa8">
<text x="99.1" y="38">V1</text>
<text x="188.5" y="38">V1</text>
<text x="107.1" y="46.9">V2</text>
<text x="126.4" y="44.6">T2</text>
<text x="143.8" y="44.6">T2</text>
<text x="161.3" y="44.6">T2</text>
<text x="180.4" y="46.9">V2</text>
<text x="126.4" y="91.6">T3</text>
<text x="143.8" y="91.6">T3</text>
<text x="161.3" y="91.6">T3</text>
<text x="108.7" y="98.2">T1</text>
<text x="126.4" y="97.6">T4</text>
<text x="143.8" y="97.6">T4</text>
<text x="161.3" y="97.6">T4</text>
<text x="178.9" y="98.2">T1</text>
<text x="126.4" y="143.3">T4</text>
<text x="143.8" y="143.3">T4</text>
<text x="161.3" y="143.3">T4</text>
<text x="108.7" y="146.3">T1</text>
<text x="126.4" y="149.3">T4</text>
<text x="143.8" y="149.3">T4</text>
<text x="161.3" y="149.3">T4</text>
<text x="178.9" y="146.3">T1</text>
<text x="108.7" y="194.4">T1</text>
<text x="126.4" y="195">T4</text>
<text x="143.8" y="195">T4</text>
<text x="161.3" y="195">T4</text>
<text x="178.9" y="194.4">T1</text>
<text x="126.4" y="201">T3</text>
<text x="143.8" y="201">T3</text>
<text x="161.3" y="201">T3</text>
<text x="107.1" y="245.7">V2</text>
<text x="180.4" y="245.7">V2</text>
<text x="126.4" y="248">T2</text>
<text x="143.8" y="248">T2</text>
<text x="161.3" y="248">T2</text>
</g>
<text font-size="2" fill="#c0392b" x="256" y="63.3">45°</text>
<g font-size="2">
<text x="290" y="63.3">Hechten binnen en buiten; de zichtkant doorlassen met TIG (ER70S-6</text>
<text x="290" y="66.6">Ø1,6, 90-110 A), de binnenkant MIG (G3Si1 Ø0,8); zichtkant vlak</text>
<text x="290" y="69.9">slijpen. Beurtelings lassen, diagonalen meten.</text>
<text x="290" y="89.3">Stomp tegen het kader, het kozijn of de roede; hoeklas a3 rondom, TIG</text>
<text x="290" y="92.6">aan de zichtkant, MIG binnen; zichtkant vlak slijpen.</text>
</g>
<text font-size="2" fill="#333" x="253" y="109.3">Latten op de roeden (30x3): voor gehecht om de 150 en gelast, achter geschroefd met M4 verzonken om de 250.</text>
<g font-size="1.9">
<text x="254.2" y="26.6">V1</text>
<text x="269.7" y="26.6">2</text>
<text x="273.2" y="26.6">1 Kozijn: stijl</text>
<text x="323.2" y="26.6">2 Kozijn: bovenregel</text>
<text x="373.2" y="26.6">Verstek 45°</text>
<text x="254.2" y="30.5">V2</text>
<text x="254.2" y="34.4">T1</text>
<text x="269.7" y="30.5">4</text>
<text x="269.7" y="34.4">6</text>
<text x="273.2" y="30.5">3 Kader: staander</text>
<text x="273.2" y="34.4">3 Kader: staander</text>
<text x="323.2" y="30.5">4 Kader: regel</text>
<text x="323.2" y="34.4">5 Roede horizontaal: kern</text>
<text x="373.2" y="30.5">Verstek 45°</text>
<text x="373.2" y="34.4">T-verbinding (stomp)</text>
<text x="254.2" y="38.3">T2</text>
<text x="269.7" y="38.3">6</text>
<text x="273.2" y="38.3">4 Kader: regel</text>
<text x="323.2" y="38.3">7 Roede verticaal: kern</text>
<text x="373.2" y="38.3">T-verbinding (stomp)</text>
<text x="254.2" y="42.2">T3</text>
<text x="254.2" y="46.1">T4</text>
<text x="268.6" y="46.1">12</text>
<text x="269.7" y="42.2">6</text>
<text x="273.2" y="42.2">5 Roede horizontaal: kern</text>
<text x="273.2" y="46.1">5 Roede horizontaal: kern</text>
<text x="323.2" y="42.2">7 Roede verticaal: kern</text>
<text x="323.2" y="46.1">9 Roede verticaal: kern</text>
<text x="373.2" y="42.2">T-verbinding (stomp)</text>
<text x="373.2" y="46.1">T-verbinding (stomp)</text>
</g>
<g font-size="1.8">
<text x="254.2" y="22.7">Code</text>
<text x="269.7" y="22.7">n</text>
<text x="273.2" y="22.7">Stuk</text>
<text x="323.2" y="22.7">tegen stuk</text>
<text x="373.2" y="22.7">Soort</text>
</g>
<g font-size="1.7" fill="#555">
<text x="215.2" y="257.6">Eigenaar</text>
<text x="285.2" y="257.6">Bibliotheek</text>
<text x="215.2" y="265.6">Titel</text>
<text x="215.2" y="273.6">Systeem</text>
<text x="285.2" y="273.6">Tekeningnummer</text>
<text x="345.2" y="273.6">Rev.</text>
<text x="365.2" y="273.6">Uitgifte</text>
<text x="215.2" y="281.6">Maten en toleranties</text>
<text x="285.2" y="281.6">Schaal</text>
<text x="315.2" y="281.6">Opgesteld</text>
<text x="365.2" y="281.6">Blad</text>
</g>
</svg>
